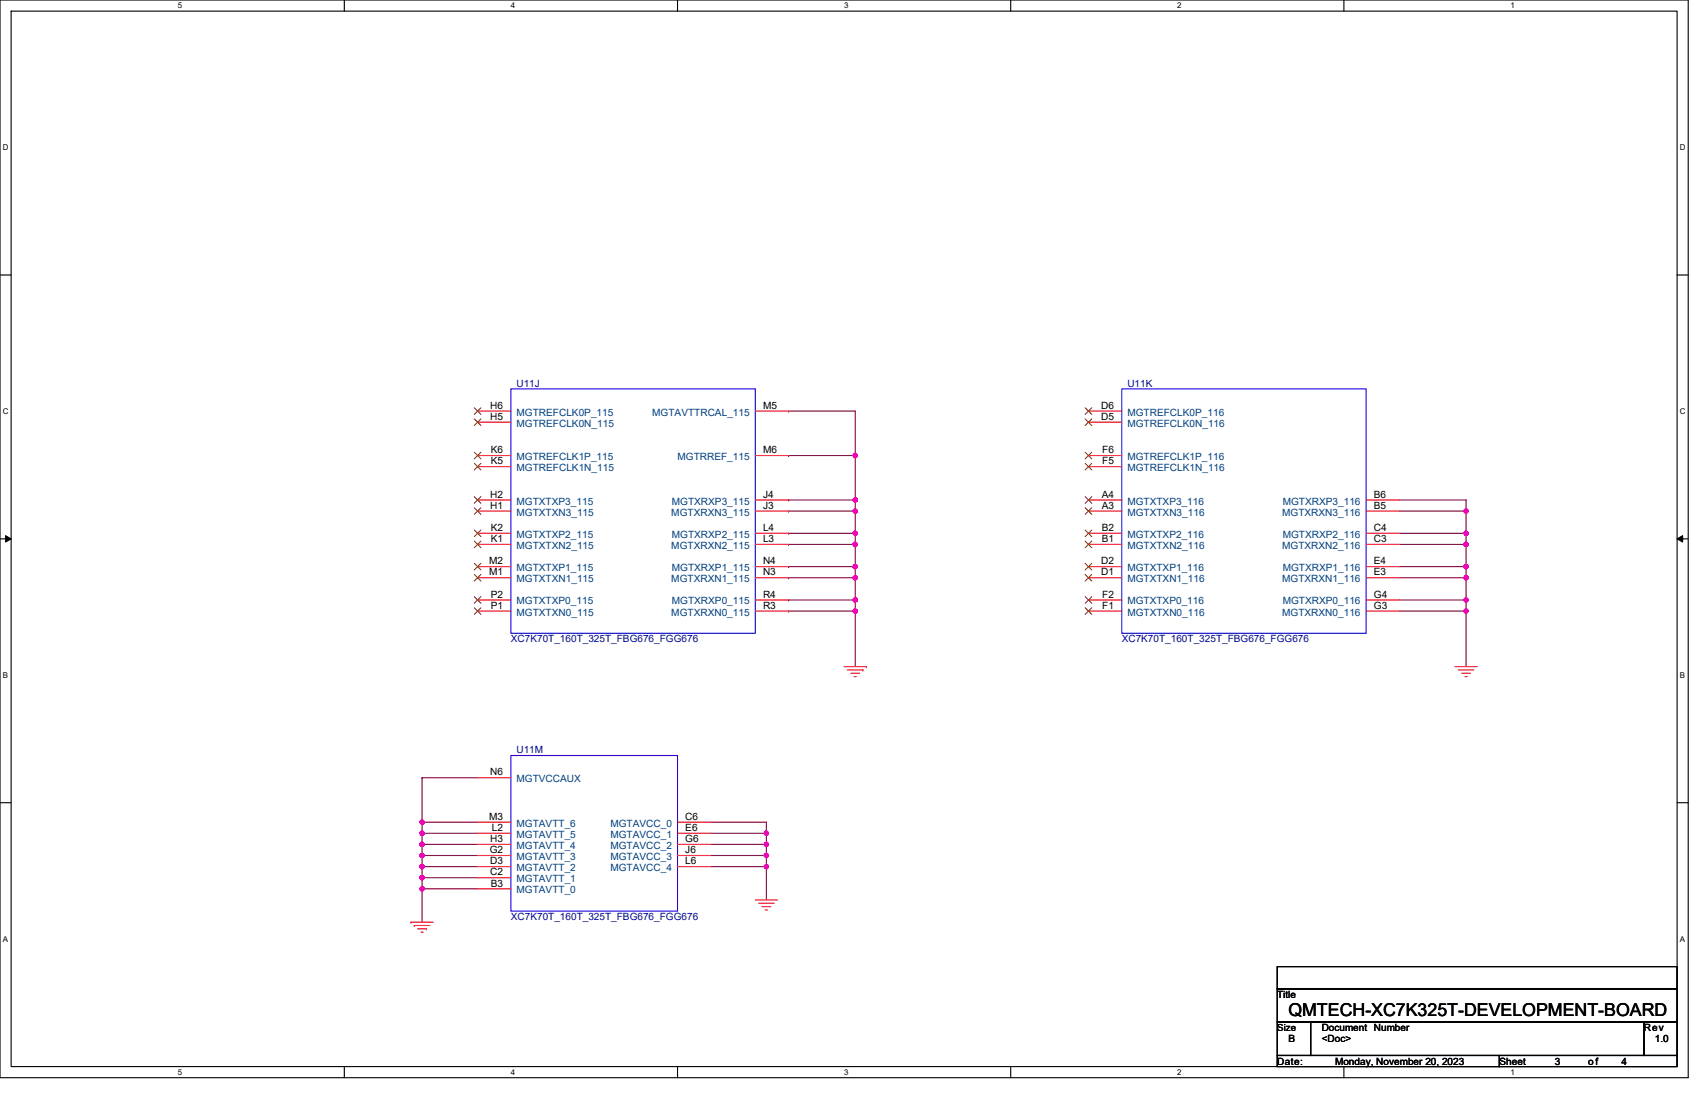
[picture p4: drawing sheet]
<svg xmlns="http://www.w3.org/2000/svg" width="432mm" height="279mm" viewBox="0 0 432 279" stroke-linecap="round" stroke-linejoin="round" font-family="sans-serif">
<path d="M0 0h428.6v273.5h-428.6zM2.8 2.8h422.9v267.9h-422.9z" fill="none" stroke="#000" stroke-width=".28"/>
<g fill="#fff">
<path d="M45.1 .3h1.1v2.2h-1.1z"/>
<path d="M45.1 271h1.1v2.2h-1.1z"/>
</g>
<path d="M87.4 0v2.8M87.4 270.7v2.8" fill="none" stroke="#000" stroke-width=".28"/>
<g fill="#fff">
<path d="M129.7 .3h1.1v2.2h-1.1z"/>
<path d="M129.7 271h1.1v2.2h-1.1z"/>
</g>
<path d="M172 0v2.8M172 270.7v2.8" fill="none" stroke="#000" stroke-width=".28"/>
<g fill="#fff">
<path d="M214.3 .3h1.1v2.2h-1.1z"/>
<path d="M214.3 271h1.1v2.2h-1.1z"/>
</g>
<path d="M256.6 0v2.8M256.6 270.7v2.8" fill="none" stroke="#000" stroke-width=".28"/>
<g fill="#fff">
<path d="M298.9 .3h1.1v2.2h-1.1z"/>
<path d="M298.9 271h1.1v2.2h-1.1z"/>
</g>
<path d="M341.2 0v2.8M341.2 270.7v2.8" fill="none" stroke="#000" stroke-width=".28"/>
<g fill="#fff">
<path d="M383.4 .3h1.2v2.2h-1.2z"/>
<path d="M383.4 271h1.2v2.2h-1.2z"/>
<path d="M.7 36.3h1.5v2.3h-1.5z"/>
<path d="M426.4 36.3h1.5v2.3h-1.5z"/>
<path d="M.7 103.3h1.5v2.2h-1.5z"/>
<path d="M426.4 103.3h1.5v2.2h-1.5z"/>
</g>
<path d="M0 69.8h2.8M425.7 69.8h2.9" fill="none" stroke="#000" stroke-width=".28"/>
<g fill="#fff">
<path d="M.7 170.2h1.4v2.3h-1.4z"/>
<path d="M426.4 170.2h1.4v2.3h-1.4z"/>
</g>
<path d="M0 136.7h2.8M425.7 136.7h2.9" fill="none" stroke="#000" stroke-width=".28"/>
<path d="M1.4 135.9l1.4 .8-1.4 .9zM425.7 136.7l1.4-.8v1.7z" fill="#000"/>
<path d="M1.4 135.9l1.4 .8-1.4 .9zM425.7 136.7l1.4-.8v1.7z" fill="none" stroke="#000" stroke-width=".25"/>
<g fill="#fff">
<path d="M.7 237.2h1.4v2.2h-1.4z"/>
<path d="M426.4 237.2h1.4v2.2h-1.4z"/>
</g>
<path d="M0 203.7h2.8M425.7 203.7h2.9M324.2 259.4h8.5v8.4h-8.5zM324.2 245.3h101.5v5.6h-101.5zM324.2 250.9h101.5v8.5h-101.5zM332.7 259.4h84.6v8.4h-84.6zM417.3 259.4h8.4v8.4h-8.4zM324.2 267.8h56.4v2.9h-56.4zM380.6 267.8h45.1v2.9h-45.1z" fill="none" stroke="#000" stroke-width=".28"/>
<g fill="none" stroke="#800040" stroke-width=".28">
<path d="M200.2 104.3h16.9v11.3M200.2 115.6h16.9M200.2 104.3h.1M200.2 115.6h.1M217.1 115.6v11.3M200.2 126.9h16.9M200.2 129.7h16.9M200.2 135.3h16.9M200.2 138.2h16.9M200.2 126.9h.1M200.2 129.7h.1M200.2 135.3h.1"/>
<path d="M200.2 138.2h.1M217.1 126.9v2.8M217.1 129.7v5.6M217.1 135.3v2.9M217.1 138.2h.1M217.1 138.2v5.6M355.3 126.9h16.9v2.8M355.3 129.7h16.9M355.3 135.3h16.9M355.3 138.2h16.9M372.2 129.7v5.6M372.2 135.3v2.9"/>
<path d="M372.2 138.2h.1M372.2 138.2v5.6M200.2 143.8h16.9M200.2 146.6h16.9M200.2 152.3h16.9M200.2 155.1h16.9M200.2 143.8h.1M200.2 146.6h.1M200.2 152.3h.1M200.2 155.1h.1M217.1 143.8v2.8M217.1 146.6v5.7"/>
<path d="M217.1 152.3v2.8M217.1 155.1v14.1M355.3 143.8h16.9M355.3 146.6h16.9M355.3 152.3h16.9M355.3 155.1h16.9M372.2 143.8v2.8M372.2 146.6v5.7M372.2 152.3v2.8M372.2 155.1v14.1M107.1 197.4h.1M107.1 197.4v11.2"/>
<path d="M107.1 197.4h14.1M107.1 214.3h.1M107.1 217.1h.1M107.1 219.9h.1M107.1 214.3v2.8M107.1 217.1v2.8M107.1 219.9v2.8M107.1 208.6h.1M107.1 208.6v2.9M107.1 211.5h.1M107.1 211.5v2.8M107.1 214.3h14.1"/>
<path d="M107.1 217.1h14.1M107.1 219.9h14.1M107.1 208.6h14.1M107.1 211.5h14.1M180.4 208.6h14.1v2.9M180.4 211.5h14.1M180.4 214.3h14.1M180.4 217.1h14.1M180.4 219.9h14.1M194.5 214.3v2.8M194.5 217.1v2.8M194.5 219.9v8.5"/>
<path d="M194.5 211.5v2.8M107.1 222.7h.1M107.1 225.6h.1M107.1 222.7v2.9M107.1 225.6v8.4M107.1 222.7h14.1M107.1 225.6h14.1"/>
</g>
<g fill="#f0f" stroke="#f0f" stroke-width=".28">
<circle cx="372.2" cy="129.7" r=".56"/>
<circle cx="372.2" cy="135.3" r=".56"/>
<circle cx="372.2" cy="143.8" r=".56"/>
<circle cx="372.2" cy="138.2" r=".56"/>
<circle cx="372.2" cy="146.6" r=".56"/>
<circle cx="372.2" cy="152.2" r=".56"/>
<circle cx="372.2" cy="155.1" r=".56"/>
<circle cx="194.5" cy="214.3" r=".56"/>
<circle cx="194.5" cy="211.5" r=".56"/>
<circle cx="194.5" cy="219.9" r=".56"/>
<circle cx="194.5" cy="217.1" r=".56"/>
<circle cx="107.1" cy="214.3" r=".56"/>
<circle cx="107.1" cy="217.1" r=".56"/>
<circle cx="107.1" cy="219.9" r=".56"/>
<circle cx="107.1" cy="222.7" r=".56"/>
<circle cx="107.1" cy="225.6" r=".56"/>
<circle cx="107.1" cy="208.6" r=".56"/>
<circle cx="107.1" cy="211.5" r=".56"/>
<circle cx="217.1" cy="115.6" r=".56"/>
<circle cx="217.1" cy="126.9" r=".56"/>
<circle cx="217.1" cy="129.7" r=".56"/>
<circle cx="217.1" cy="135.3" r=".56"/>
<circle cx="217.1" cy="138.2" r=".56"/>
<circle cx="217.1" cy="143.8" r=".56"/>
<circle cx="217.1" cy="146.6" r=".56"/>
<circle cx="217.1" cy="152.2" r=".56"/>
<circle cx="217.1" cy="155.1" r=".56"/>
</g>
<g fill="none" stroke="#f00" stroke-width=".28">
<path d="M121.2 104.3h8.5M121.2 107.1h8.5M121.2 118.4h8.5M121.2 115.6h8.5M191.7 104.3h8.5M191.7 115.6h8.5M276.3 104.3h8.5M276.3 107.1h8.5M276.3 118.4h8.5M276.3 115.6h8.5M121.2 126.9h8.5M121.2 129.7h8.5"/>
<path d="M121.2 135.3h8.5M121.2 138.2h8.5M191.7 126.9h8.5M191.7 129.7h8.5M191.7 135.3h8.5M191.7 138.2h8.5M276.3 126.9h8.5M276.3 129.7h8.5M276.3 135.3h8.5M276.3 138.2h8.5M346.8 126.9h8.5M346.8 129.7h8.5"/>
<path d="M346.8 135.3h8.5M346.8 138.2h8.5M121.2 143.8h8.5M121.2 146.6h8.5M121.2 152.3h8.5M121.2 155.1h8.5M191.7 143.8h8.5M191.7 146.6h8.5M191.7 152.3h8.5M191.7 155.1h8.5M276.3 143.8h8.5M276.3 146.6h8.5"/>
<path d="M276.3 152.3h8.5M276.3 155.1h8.5M346.8 143.8h8.5M346.8 146.6h8.5M346.8 152.3h8.5M346.8 155.1h8.5M214.3 169.2h5.6M215.1 170h4M216 170.9h2.2M216.8 171.7h.6M219.1 170h.1M219.9 169.2h.1"/>
<path d="M369.3 169.2h5.7M370.2 170h3.9M371 170.9h2.3M371.9 171.7h.5M121.2 197.4h8.5M121.2 219.9h8.5M121.2 217.1h8.5M121.2 214.3h8.5M121.2 211.5h8.5M121.2 208.6h8.5M172 208.6h8.4M172 211.5h8.4"/>
<path d="M172 214.3h8.4M172 217.1h8.4M172 219.9h8.4M104.3 234h.1M104.3 234h5.7M105.2 234.9h.1M105.2 234.9h3.9M106 235.7h2.3M106.9 236.6h.5M108.3 235.7h.1M121.2 225.6h8.5M121.2 222.7h8.5"/>
<path d="M191.7 228.4h5.7M192.6 229.2h3.9M193.4 230.1h2.3M194.3 230.9h.5"/>
</g>
<path d="M129.7 98.7h62v62h-62zM284.8 98.7h62v62h-62zM129.7 191.7h42.3v39.5h-42.3z" fill="none" stroke="#00f" stroke-width=".28"/>
<g fill="none" stroke="#804000" stroke-width=".25">
<path d="M120.4 103.5l1.7 1.7M120.4 106.3l1.7 1.7M120.4 117.6l1.7 1.7M120.4 114.8l1.7 1.7M122.1 103.5l-1.7 1.7M122.1 106.3l-1.7 1.7M122.1 117.6l-1.7 1.7M122.1 114.8l-1.7 1.7M275.5 103.5l1.7 1.7M275.5 106.3l1.7 1.7M275.5 117.6l1.7 1.7M275.5 114.8l1.7 1.7"/>
<path d="M277.2 103.5l-1.7 1.7M277.2 106.3l-1.7 1.7M277.2 117.6l-1.7 1.7M277.2 114.8l-1.7 1.7M120.4 126l1.7 1.7M120.4 128.9l1.7 1.6M120.4 134.5l1.7 1.7M120.4 137.3l1.7 1.7M122.1 126l-1.7 1.7M122.1 128.9l-1.7 1.6M122.1 134.5l-1.7 1.7M122.1 137.3l-1.7 1.7"/>
<path d="M275.5 126l1.7 1.7M275.5 128.9l1.7 1.6M275.5 134.5l1.7 1.7M275.5 137.3l1.7 1.7M277.2 126l-1.7 1.7M277.2 128.9l-1.7 1.6M277.2 134.5l-1.7 1.7M277.2 137.3l-1.7 1.7M120.4 143l1.7 1.6M120.4 145.8l1.7 1.7M120.4 151.4l1.7 1.7M120.4 154.2l1.7 1.7"/>
<path d="M122.1 143l-1.7 1.6M122.1 145.8l-1.7 1.7M122.1 151.4l-1.7 1.7M122.1 154.2l-1.7 1.7M275.5 143l1.7 1.6M275.5 145.8l1.7 1.7M275.5 151.4l1.7 1.7M275.5 154.2l1.7 1.7M277.2 143l-1.7 1.6M277.2 145.8l-1.7 1.7M277.2 151.4l-1.7 1.7M277.2 154.2l-1.7 1.7"/>
</g>
<text font-size="4.5" x="327.1" y="257.8">QMTECH-XC7K325T-DEVELOPMENT-BOARD</text>
<g font-size="2.5" fill="#000080">
<text x="131.1" y="98.2">U11J</text>
<text x="286.2" y="98.2">U11K</text>
<text x="129.7" y="163">XC7K70T_160T_325T_FBG676_FGG676</text>
<text x="284.8" y="163">XC7K70T_160T_325T_FBG676_FGG676</text>
<text x="131.1" y="191.2">U11M</text>
<text x="129.7" y="233.5">XC7K70T_160T_325T_FBG676_FGG676</text>
</g>
<g font-size="2.5">
<text x="124.5" y="103.8">H6</text>
<text x="124.5" y="106.6">H5</text>
<text x="193.7" y="103.8">M5</text>
<text x="279.5" y="103.8">D6</text>
<text x="279.5" y="106.6">D5</text>
<text x="124.6" y="117.8">K5</text>
<text x="124.6" y="115">K6</text>
<text x="193.7" y="115">M6</text>
<text x="279.8" y="117.8">F5</text>
<text x="279.8" y="115">F6</text>
<text x="124.5" y="126.3">H2</text>
<text x="124.5" y="129.1">H1</text>
<text x="193.7" y="126.3">J4</text>
<text x="193.7" y="129.1">J3</text>
<text x="279.7" y="126.3">A4</text>
<text x="279.7" y="129.1">A3</text>
<text x="348.8" y="126.3">B6</text>
<text x="348.8" y="129.1">B5</text>
<text x="124.6" y="134.8">K2</text>
<text x="124.6" y="137.6">K1</text>
<text x="193.7" y="134.8">L4</text>
<text x="193.7" y="137.6">L3</text>
<text x="279.7" y="134.8">B2</text>
<text x="279.7" y="137.6">B1</text>
<text x="348.8" y="134.8">C4</text>
<text x="348.8" y="137.6">C3</text>
<text x="124.2" y="143.2">M2</text>
<text x="193.7" y="143.2">N4</text>
<text x="279.5" y="143.2">D2</text>
<text x="348.8" y="143.2">E4</text>
<text x="124.2" y="146">M1</text>
<text x="193.7" y="146">N3</text>
<text x="279.5" y="146">D1</text>
<text x="348.8" y="146">E3</text>
<text x="124.6" y="151.7">P2</text>
<text x="124.6" y="154.5">P1</text>
<text x="193.7" y="151.7">R4</text>
<text x="193.7" y="154.5">R3</text>
<text x="279.8" y="151.7">F2</text>
<text x="279.8" y="154.5">F1</text>
<text x="348.8" y="151.7">G4</text>
<text x="348.8" y="154.5">G3</text>
<text x="124.5" y="196.8">N6</text>
<text x="124.2" y="208.1">M3</text>
<text x="174" y="208.1">C6</text>
<text x="124.5" y="213.7">H3</text>
<text x="124.9" y="210.9">L2</text>
<text x="174" y="210.9">E6</text>
<text x="174" y="213.7">G6</text>
<text x="124.3" y="216.5">G2</text>
<text x="124.5" y="219.3">D3</text>
<text x="174" y="216.5">J6</text>
<text x="174" y="219.3">L6</text>
<text x="124.5" y="222.2">C2</text>
<text x="124.6" y="225">B3</text>
<text x="324.2" y="253.2">Title</text>
<text x="324.2" y="261.6">Size</text>
<text x="335.5" y="261.7">Document Number</text>
<text x="417.3" y="261.7">Rev</text>
<text x="327.1" y="264.5">B</text>
<text x="335.5" y="264.5">&lt;Doc&gt;</text>
<text x="420.1" y="264.5">1.0</text>
<text x="324.2" y="270.1">Date:</text>
<text x="338.9" y="270.1">Monday, November 20, 2023</text>
<text x="380.6" y="270.1">Sheet</text>
<text x="394.7" y="270.1">3</text>
<text x="403.2" y="270.1">of</text>
<text x="411.6" y="270.1">4</text>
</g>
<g font-size="2.5" fill="#004080">
<text x="131.1" y="105.5">MGTREFCLK0P_115</text>
<text x="165.6" y="105.5">MGTAVTTRCAL_115</text>
<text x="286.2" y="105.5">MGTREFCLK0P_116</text>
<text x="131.1" y="108.3">MGTREFCLK0N_115</text>
<text x="286.2" y="108.3">MGTREFCLK0N_116</text>
<text x="131.1" y="119.6">MGTREFCLK1N_115</text>
<text x="131.1" y="116.8">MGTREFCLK1P_115</text>
<text x="172" y="116.8">MGTRREF_115</text>
<text x="286.2" y="119.6">MGTREFCLK1N_116</text>
<text x="286.2" y="116.8">MGTREFCLK1P_116</text>
<text x="131.1" y="128">MGTXTXP3_115</text>
<text x="131.1" y="130.8">MGTXTXN3_115</text>
<text x="170.4" y="130.8">MGTXRXN3_115</text>
<text x="170.5" y="128">MGTXRXP3_115</text>
<text x="286.2" y="128">MGTXTXP3_116</text>
<text x="286.2" y="130.8">MGTXTXN3_116</text>
<text x="325.5" y="130.8">MGTXRXN3_116</text>
<text x="325.6" y="128">MGTXRXP3_116</text>
<text x="131.1" y="136.5">MGTXTXP2_115</text>
<text x="170.5" y="136.5">MGTXRXP2_115</text>
<text x="286.2" y="136.5">MGTXTXP2_116</text>
<text x="325.6" y="136.5">MGTXRXP2_116</text>
<text x="131.1" y="139.3">MGTXTXN2_115</text>
<text x="170.4" y="139.3">MGTXRXN2_115</text>
<text x="286.2" y="139.3">MGTXTXN2_116</text>
<text x="325.5" y="139.3">MGTXRXN2_116</text>
<text x="131.1" y="144.9">MGTXTXP1_115</text>
<text x="131.1" y="147.8">MGTXTXN1_115</text>
<text x="170.4" y="147.8">MGTXRXN1_115</text>
<text x="170.5" y="144.9">MGTXRXP1_115</text>
<text x="286.2" y="144.9">MGTXTXP1_116</text>
<text x="286.2" y="147.8">MGTXTXN1_116</text>
<text x="325.5" y="147.8">MGTXRXN1_116</text>
<text x="325.6" y="144.9">MGTXRXP1_116</text>
<text x="131.1" y="153.4">MGTXTXP0_115</text>
<text x="170.5" y="153.4">MGTXRXP0_115</text>
<text x="286.2" y="153.4">MGTXTXP0_116</text>
<text x="325.6" y="153.4">MGTXRXP0_116</text>
<text x="131.1" y="156.2">MGTXTXN0_115</text>
<text x="170.4" y="156.2">MGTXRXN0_115</text>
<text x="286.2" y="156.2">MGTXTXN0_116</text>
<text x="325.5" y="156.2">MGTXRXN0_116</text>
<text x="131.1" y="198.5">MGTVCCAUX</text>
<text x="131.1" y="209.8">MGTAVTT_6</text>
<text x="154.9" y="209.8">MGTAVCC_0</text>
<text x="131.1" y="215.4">MGTAVTT_4</text>
<text x="131.1" y="212.6">MGTAVTT_5</text>
<text x="154.9" y="212.6">MGTAVCC_1</text>
<text x="154.9" y="215.4">MGTAVCC_2</text>
<text x="131.1" y="221.1">MGTAVTT_2</text>
<text x="131.1" y="218.2">MGTAVTT_3</text>
<text x="154.9" y="218.2">MGTAVCC_3</text>
<text x="154.9" y="221.1">MGTAVCC_4</text>
<text x="131.1" y="226.7">MGTAVTT_0</text>
<text x="131.1" y="223.9">MGTAVTT_1</text>
</g>
<g font-size="2">
<text x="45.1" y="2.1">5</text>
<text x="129.7" y="2.1">4</text>
<text x="214.3" y="2.1">3</text>
<text x="298.9" y="2.1">2</text>
<text x="383.4" y="2.1">1</text>
<text x=".7" y="38.1">D</text>
<text x="426.4" y="38.1">D</text>
<text x=".7" y="105.1">C</text>
<text x="426.4" y="105.1">C</text>
<text x=".7" y="172.1">B</text>
<text x="426.4" y="172.1">B</text>
<text x=".7" y="239">A</text>
<text x="426.4" y="239">A</text>
<text x="45.1" y="272.8">5</text>
<text x="129.7" y="272.8">4</text>
<text x="214.3" y="272.8">3</text>
<text x="298.9" y="272.8">2</text>
<text x="383.4" y="272.8">1</text>
</g>
</svg>
